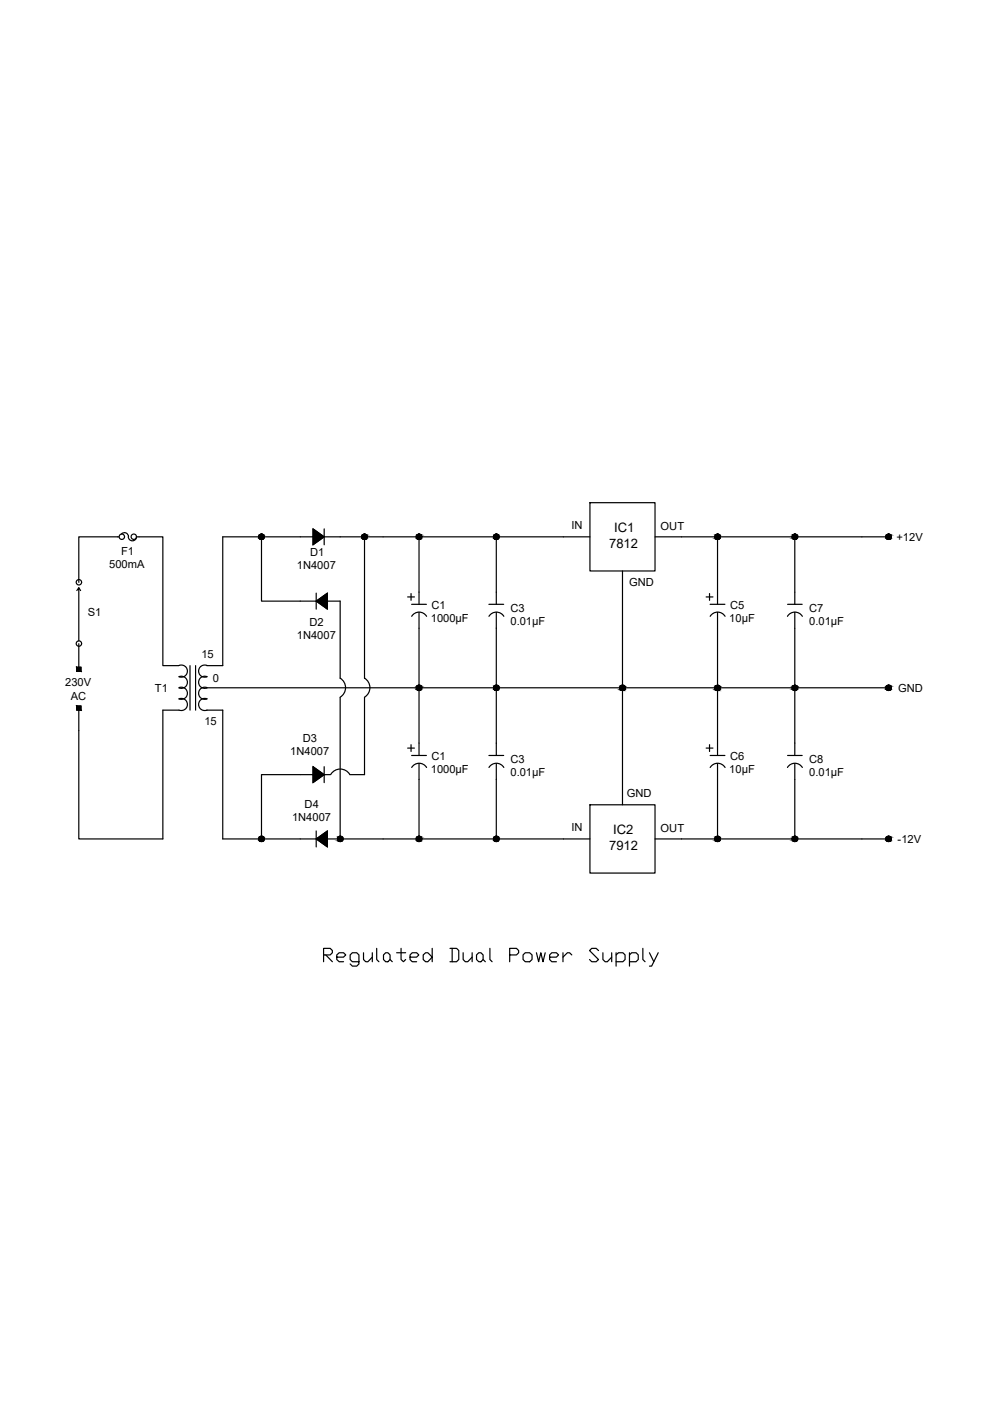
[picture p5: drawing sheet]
<svg xmlns="http://www.w3.org/2000/svg" width="210mm" height="297mm" viewBox="0 0 210 297" stroke-linecap="round" stroke-linejoin="round" font-family="sans-serif">
<!-- layer: 0 -->
<g fill="none" stroke="#000" stroke-width=".25">
<path d="M25.2 113.8h-8.5v9.7M25.7 113.2a.87 .87 0 0 1 1-.2 .87 .87 0 0 1 .5 .8M27.2 113.8a.87 .87 0 0 0 .9 .9 .87 .87 0 0 0 .8-.9M28.9 113.8h5.6v27.3h3.4M54.9 113.8h-7.7v27.3h-3.4M55.4 114.4v13.1h11.6l2.4-1.7v1.7M56 113.8h10.4v-1.7l2.3 1.7M66.4 113.8v1.7l2.3-1.7h8M68.7 112.1v3.4M77.3 114.4v29.4M77.8 113.8h10.5M88.8 114.4v13.7"/>
<path d="M89.4 113.8h15.3M105.2 114.4v13.7M105.8 113.8h19.3M125.1 106.6h13.8v14.5h-13.8zM138.9 113.8h12.7M152.1 114.4v13.7M152.7 113.8h15.3M168.5 114.4v13.7M169.1 113.8h19.3M16.3 125.2l.4-.6v11.3M16.7 136.5v5M16.7 124.6l.4 .6"/>
<path d="M67 127.5l2.4 1.6v-1.6h2.7v16.3M67 125.8v3.3M86.4 126.6h1.5M87.2 125.8v1.5M87.3 128.1h3.1M87.3 130.7a1.84 1.84 0 0 1 3.1 0M88.8 129.8v15.5M103.7 128.1h3.1M103.7 130.7a1.84 1.84 0 0 1 3.1 0M105.2 129.8v15.5M132 121.1v24.2M149.7 126.6h1.5"/>
<path d="M150.4 125.8v1.5M150.6 128.1h3.1M150.6 130.7a1.84 1.84 0 0 1 3.1 0M152.1 129.8v15.5M167 130.7a1.84 1.84 0 0 1 3.1 0M167 128.1h3.1M168.5 129.8v15.5M16.2 141.5h1v.9h-1zM16.2 149.7h1v.9h-1zM16.7 150.6v27.3h17.8v-27.3h3.4M37.9 145.8a1.29 1.29 0 0 1 1.8 1.2 1.29 1.29 0 0 1-1.8 1.2M37.9 148.2a1.29 1.29 0 0 1 1.8 1.2 1.29 1.29 0 0 1-1.8 1.2"/>
<path d="M37.9 141.1a1.29 1.29 0 0 1 1.8 1.2 1.29 1.29 0 0 1-1.8 1.2 1.29 1.29 0 0 1 1.8 1.2 1.29 1.29 0 0 1-1.8 1.2M40.3 141.1v9.5M41.5 141.1v9.5M43.8 150.6h3.4v27.3h7.7M43.8 145.8h87.6M43.9 145.8a1.29 1.29 0 0 0-1.8 1.2 1.29 1.29 0 0 0 1.8 1.2M43.9 148.2a1.29 1.29 0 0 0-1.8 1.2 1.29 1.29 0 0 0 1.8 1.2M43.9 141.1a1.29 1.29 0 0 0-1.8 1.2 1.29 1.29 0 0 0 1.8 1.2 1.29 1.29 0 0 0-1.8 1.2 1.29 1.29 0 0 0 1.8 1.2M72.1 143.8a2.35 2.35 0 0 1 0 4v29.5M77.3 143.8a2.35 2.35 0 0 1 0 4v16.4h-3.1M86.4 158.6h1.5M87.2 157.9v1.4"/>
<path d="M88.8 146.4v13.8M105.2 146.4v13.8M132 146.4v24.2M132.6 145.8h55.8M149.7 158.6h1.5M150.4 157.9v1.4M152.1 146.4v13.8M168.5 146.4v13.8M56 177.9h11l2.4-1.7v1.7M66.4 164.2v1.7l2.3-1.7h1.4M67 177.9l2.4 1.7v-1.7h2.7M67 176.2v3.4"/>
<path d="M68.7 164.2l-2.3-1.7v1.7h-11v13.1M68.7 162.5v3.4M70.1 164.2a2.35 2.35 0 0 1 4.1 0M72.7 177.9h15.6M87.3 160.2h3.1M87.3 162.7a1.84 1.84 0 0 1 3.1 0M88.8 161.9v15.4M89.4 177.9h15.3M103.7 160.2h3.1M103.7 162.7a1.84 1.84 0 0 1 3.1 0M105.2 161.9v15.4M105.8 177.9h19.3"/>
<path d="M125.1 170.6h13.8v14.5h-13.8zM138.9 177.9h12.7M150.6 160.2h3.1M150.6 162.7a1.84 1.84 0 0 1 3.1 0M152.1 161.9v15.4M152.7 177.9h15.3M167 162.7a1.84 1.84 0 0 1 3.1 0M167 160.2h3.1M168.5 161.9v15.4M169.1 177.9h19.3"/>
<circle cx="25.8" cy="113.8" r=".57"/>
<circle cx="28.4" cy="113.8" r=".57"/>
<circle cx="55.5" cy="113.8" r=".57"/>
<circle cx="77.3" cy="113.8" r=".57"/>
<circle cx="88.9" cy="113.8" r=".57"/>
<circle cx="105.2" cy="113.8" r=".57"/>
<circle cx="152.2" cy="113.8" r=".57"/>
<circle cx="168.5" cy="113.8" r=".57"/>
<circle cx="188.4" cy="113.8" r=".57"/>
<circle cx="16.7" cy="123.5" r=".57"/>
<circle cx="16.7" cy="136.4" r=".57"/>
<circle cx="88.9" cy="145.8" r=".57"/>
<circle cx="105.2" cy="145.8" r=".57"/>
<circle cx="132" cy="145.8" r=".57"/>
<circle cx="152.2" cy="145.8" r=".57"/>
<circle cx="168.5" cy="145.8" r=".57"/>
<circle cx="188.4" cy="145.8" r=".57"/>
<circle cx="55.5" cy="177.8" r=".57"/>
<circle cx="72.1" cy="177.8" r=".57"/>
<circle cx="88.9" cy="177.8" r=".57"/>
<circle cx="105.2" cy="177.8" r=".57"/>
<circle cx="152.2" cy="177.8" r=".57"/>
<circle cx="168.5" cy="177.8" r=".57"/>
<circle cx="188.4" cy="177.8" r=".57"/>
</g>
<g fill="#000" stroke="#000" stroke-width=".21">
<path d="M66.4 112.1l2.3 1.7-2.3 1.7zM67 127.5l2.4-1.7v3.3zM67 177.9l2.4-1.7v3.4z"/>
<path d="M55.4 113.3h.2zM55.3 113.3h.3z"/>
<path d="M55.3 113.3h.4zM55.2 113.3h.5z"/>
<path d="M55.3 114.4h.3zM55.3 114.4h.2z"/>
<path d="M55.2 113.3l.6 .1zM55.1 113.4h.7z"/>
<path d="M55.2 114.3h.5zM55.2 114.3l.4 .1z"/>
<path d="M55.1 113.4h.8zM55 113.4h.9z"/>
<path d="M55.1 114.3h.7zM55.1 114.3h.6z"/>
<path d="M55 113.4l.9 .1zM55 113.4l.9 .1z"/>
<path d="M55 114.2h.9zM55 114.2l.8 .1z"/>
<path d="M55 113.5l1 .1zM54.9 113.6h1.1z"/>
<path d="M55 114.1h.9zM55 114.1l.9 .1z"/>
<path d="M54.9 113.6l1.1 .1v-.1zM54.9 113.6l1.1 .1h-1.1z"/>
<path d="M54.9 114h1.1zM54.9 114l1 .1z"/>
<path d="M54.9 113.7l1.1 .1zM54.9 113.7l1.1 .1z"/>
<path d="M54.9 113.8l1.1 .1v-.1zM54.9 113.8l1.1 .1h-1.1z"/>
<path d="M54.9 113.9h1.1zM54.9 113.9l1.1 .1z"/>
<path d="M77.2 113.3h.2zM77.1 113.3h.3z"/>
<path d="M77.1 113.3h.4zM77 113.3h.5z"/>
<path d="M77.1 114.4h.3zM77.1 114.4h.2z"/>
<path d="M77 113.3l.6 .1zM76.9 113.4h.7z"/>
<path d="M77 114.3h.5zM77 114.3l.4 .1z"/>
<path d="M76.9 113.4h.8zM76.9 113.4h.8h-.8z"/>
<path d="M76.9 114.3h.7zM76.9 114.3h.6z"/>
<path d="M76.9 113.4l.9 .1zM76.9 113.4l.9 .1h-1z"/>
<path d="M76.9 114.2h.8zM76.9 114.2l.7 .1z"/>
<path d="M76.8 113.5l1 .1zM76.8 113.5l1 .1z"/>
<path d="M76.8 114.1h1zM76.8 114.1l.9 .1z"/>
<path d="M76.7 113.6l1.1 .1v-.1zM76.7 113.6l1.1 .1h-1.1z"/>
<path d="M76.7 114h1.1zM76.7 114l1.1 .1z"/>
<path d="M76.7 113.7l1.1 .1zM76.7 113.7l1.1 .1z"/>
<path d="M76.7 113.8l1.1 .1v-.1zM76.7 113.8l1.1 .1h-1.1z"/>
<path d="M76.7 113.9h1.1zM76.7 113.9l1.1 .1z"/>
<path d="M88.8 113.3h.2zM88.7 113.3h.3z"/>
<path d="M88.7 113.3h.4zM88.6 113.3h.5z"/>
<path d="M88.7 114.4h.3zM88.7 114.4h.2z"/>
<path d="M88.6 113.3l.6 .1zM88.5 113.4h.7z"/>
<path d="M88.6 114.3h.5zM88.6 114.3l.4 .1z"/>
<path d="M88.5 113.4h.8zM88.4 113.4h.9z"/>
<path d="M88.5 114.3h.7zM88.5 114.3h.6z"/>
<path d="M88.4 113.4l.9 .1zM88.4 113.4l.9 .1h-1z"/>
<path d="M88.4 114.2h.9zM88.4 114.2l.8 .1z"/>
<path d="M88.3 113.5l1.1 .1zM88.3 113.5l1.1 .1z"/>
<path d="M88.3 114.1h1zM88.3 114.1l1 .1z"/>
<path d="M88.3 113.6l1.1 .1v-.1zM88.3 113.6l1.1 .1h-1.1z"/>
<path d="M88.3 114h1.1zM88.3 114l1 .1z"/>
<path d="M88.3 113.7l1.1 .1zM88.3 113.7l1.1 .1z"/>
<path d="M88.3 113.8l1.1 .1v-.1zM88.3 113.8l1.1 .1h-1.1z"/>
<path d="M88.3 113.9h1.1zM88.3 113.9l1.1 .1z"/>
<path d="M105.2 113.3h.2zM105.1 113.3h.3z"/>
<path d="M105.1 113.3h.4zM105 113.3h.5z"/>
<path d="M105.1 114.4h.3zM105.1 114.4h.2z"/>
<path d="M105 113.3l.6 .1zM104.9 113.4h.7z"/>
<path d="M105 114.3h.5zM105 114.3l.4 .1z"/>
<path d="M104.9 113.4h.7zM104.9 113.4h.7h-.8z"/>
<path d="M104.9 114.3h.7zM104.9 114.3h.6z"/>
<path d="M104.8 113.4l.9 .1zM104.8 113.4l.9 .1z"/>
<path d="M104.8 114.2h.8zM104.8 114.2l.8 .1z"/>
<path d="M104.8 113.5l.9 .1zM104.8 113.5l.9 .1h-1z"/>
<path d="M104.8 114.1h.9zM104.8 114.1l.8 .1z"/>
<path d="M104.7 113.6l1.1 .1-.1-.1zM104.7 113.6l1.1 .1h-1.1z"/>
<path d="M104.7 114h1zM104.7 114l1 .1z"/>
<path d="M104.7 113.7l1.1 .1zM104.7 113.7l1.1 .1z"/>
<path d="M104.7 113.8l1.1 .1v-.1zM104.7 113.8l1.1 .1h-1.1z"/>
<path d="M104.7 113.9h1.1zM104.7 113.9l1 .1z"/>
<path d="M152.1 113.3h.2zM152 113.3h.3z"/>
<path d="M152 113.3h.4zM151.9 113.3h.5z"/>
<path d="M152 114.4h.3zM152 114.4h.2z"/>
<path d="M151.9 113.3l.6 .1zM151.8 113.4h.7z"/>
<path d="M151.9 114.3h.5zM151.9 114.3l.4 .1z"/>
<path d="M151.8 113.4h.8zM151.8 113.4h.8h-.9z"/>
<path d="M151.8 114.3h.7zM151.8 114.3h.6z"/>
<path d="M151.7 113.4l.9 .1zM151.7 113.4l.9 .1z"/>
<path d="M151.7 114.2h.9zM151.7 114.2l.8 .1z"/>
<path d="M151.7 113.5l1 .1zM151.7 113.5l1 .1z"/>
<path d="M151.7 114.1h.9zM151.7 114.1l.9 .1z"/>
<path d="M151.6 113.6l1.1 .1v-.1zM151.6 113.6l1.1 .1h-1.1z"/>
<path d="M151.6 113.7l1.1 .1zM151.6 113.7l1.1 .1z"/>
<path d="M151.6 113.9l1.1 .1zM151.6 113.9l1.1 .1z"/>
<path d="M151.6 114h1.1zM151.6 114l1 .1z"/>
<path d="M151.6 113.8l1.1 .1v-.1zM151.6 113.8l1.1 .1h-1.1z"/>
<path d="M168.5 113.3h.2zM168.4 113.3h.3z"/>
<path d="M168.4 113.3h.4zM168.3 113.3h.5z"/>
<path d="M168.4 114.4h.3zM168.4 114.4h.2z"/>
<path d="M168.3 113.3l.6 .1zM168.2 113.4h.7z"/>
<path d="M168.3 114.3h.5zM168.3 114.3l.4 .1z"/>
<path d="M168.2 113.4h.7zM168.2 113.4h.7z"/>
<path d="M168.2 114.3h.7zM168.2 114.3h.6z"/>
<path d="M168.1 113.4l.9 .1zM168.1 113.4l.9 .1h-1z"/>
<path d="M168.1 114.2h.8zM168.1 114.2l.8 .1z"/>
<path d="M168 113.5l1.1 .1zM168 113.5l1.1 .1z"/>
<path d="M168 114.1h1zM168 114.1l.9 .1z"/>
<path d="M168 113.6l1.1 .1v-.1zM168 113.6l1.1 .1h-1.1z"/>
<path d="M168 114h1.1zM168 114l1 .1z"/>
<path d="M168 113.7l1.1 .1zM168 113.7l1.1 .1z"/>
<path d="M168 113.8l1.1 .1v-.1zM168 113.8l1.1 .1h-1.1z"/>
<path d="M168 113.9h1.1zM168 113.9l1.1 .1z"/>
<path d="M188.3 113.3h.2zM188.2 113.3h.3z"/>
<path d="M188.2 113.3h.5zM188.2 113.3h.5z"/>
<path d="M188.2 114.4h.3zM188.2 114.4h.3z"/>
<path d="M188.2 113.3l.6 .1zM188.1 113.4h.7z"/>
<path d="M188.2 114.3h.5zM188.2 114.3l.3 .1z"/>
<path d="M188.1 113.4h.7zM188.1 113.4h.7h-.8z"/>
<path d="M188.1 114.3h.7zM188.1 114.3h.6z"/>
<path d="M188 113.4l.9 .1zM188 113.4l.9 .1h-1z"/>
<path d="M188 114.2h.8zM188 114.2l.8 .1z"/>
<path d="M187.9 113.5l1 .1zM187.9 113.5l1 .1z"/>
<path d="M187.9 114.1h1zM187.9 114.1l.9 .1z"/>
<path d="M187.9 113.6l1.1 .1-.1-.1zM187.9 113.6l1.1 .1h-1.1z"/>
<path d="M187.9 114h1zM187.9 114l1 .1z"/>
<path d="M187.9 113.7l1.1 .1zM187.9 113.7l1.1 .1z"/>
<path d="M187.8 113.8l1.2 .1v-.1zM187.8 113.8l1.2 .1h-1.1z"/>
<path d="M187.9 113.9h1.1zM187.9 113.9l1 .1z"/>
<path d="M16.2 141.5l1 .9v-.9zM16.2 141.5l1 .9h-1z"/>
<path d="M16.2 149.7l1 .9v-.9zM16.2 149.7l1 .9h-1z"/>
<path d="M88.8 145.3h.2zM88.7 145.3h.3z"/>
<path d="M88.7 145.3l.4 .1zM88.6 145.4h.5z"/>
<path d="M88.7 146.4h.3zM88.7 146.4h.2z"/>
<path d="M88.6 145.4h.6zM88.5 145.4h.7z"/>
<path d="M88.6 146.3h.5zM88.6 146.3l.4 .1z"/>
<path d="M88.5 145.4l.8 .1zM88.4 145.5h.9z"/>
<path d="M88.5 146.3h.7zM88.5 146.3h.6z"/>
<path d="M88.4 145.5h.9zM88.3 145.5h1z"/>
<path d="M88.4 146.2h.9zM88.4 146.2l.8 .1z"/>
<path d="M88.3 145.5l1.1 .2-.1-.2zM88.3 145.5l1.1 .2h-1.1z"/>
<path d="M88.3 146.2h1zM88.3 146.2h1z"/>
<path d="M88.3 145.7h1.1zM88.3 145.7h1.1z"/>
<path d="M88.3 146l1 .2 .1-.2zM88.3 146l1 .2h-1z"/>
<path d="M88.3 145.7l1.1 .1zM88.3 145.7l1.1 .1z"/>
<path d="M88.3 145.8l1.1 .2v-.2zM88.3 145.8l1.1 .2h-1.1z"/>
<path d="M88.3 146h1.1zM88.3 146h1.1z"/>
<path d="M105.2 145.3h.2zM105.1 145.3h.3z"/>
<path d="M105.1 145.3l.4 .1zM105 145.4h.5z"/>
<path d="M105.1 146.4h.3zM105.1 146.4h.2z"/>
<path d="M105 145.4h.6zM104.9 145.4h.7z"/>
<path d="M105 146.3h.5zM105 146.3l.4 .1z"/>
<path d="M104.9 145.4l.7 .1zM104.9 145.4l.7 .1h-.8z"/>
<path d="M104.9 146.3h.7zM104.9 146.3h.6z"/>
<path d="M104.8 145.5h.9zM104.8 145.5h.9z"/>
<path d="M104.8 146.2h.8zM104.8 146.2l.8 .1z"/>
<path d="M104.8 145.5l.9 .2v-.2zM104.8 145.5l.9 .2h-1z"/>
<path d="M104.8 146.2h.9zM104.8 146.2h.8z"/>
<path d="M104.7 145.7h1.1zM104.7 145.7h1.1z"/>
<path d="M104.7 146l1 .2v-.2zM104.7 146l1 .2h-.9z"/>
<path d="M104.7 145.7l1.1 .1zM104.7 145.7l1.1 .1z"/>
<path d="M104.7 145.8l1.1 .2v-.2zM104.7 145.8l1.1 .2h-1.1z"/>
<path d="M104.7 146h1.1zM104.7 146h1z"/>
<path d="M131.9 145.3h.3zM131.9 145.3h.3z"/>
<path d="M131.9 145.3l.3 .1zM131.7 145.4h.5z"/>
<path d="M131.9 146.4h.3zM131.9 146.4h.1z"/>
<path d="M131.7 145.4h.6zM131.6 145.4h.7z"/>
<path d="M131.7 146.3h.5zM131.7 146.3l.5 .1z"/>
<path d="M131.6 145.4l.8 .1zM131.6 145.5h.8z"/>
<path d="M131.6 146.3h.7zM131.6 146.3h.6z"/>
<path d="M131.6 145.5h.9zM131.6 145.5h.9z"/>
<path d="M131.6 146.2h.8zM131.6 146.2l.7 .1z"/>
<path d="M131.5 145.5l1 .2v-.2zM131.5 145.5l1 .2h-1z"/>
<path d="M131.5 146.2h1zM131.5 146.2h.9z"/>
<path d="M131.5 145.7h1zM131.5 145.7h1z"/>
<path d="M131.4 145.7l1.2 .1zM131.4 145.7l1.2 .1z"/>
<path d="M131.4 146h1.1zM131.4 146h1.1z"/>
<path d="M131.5 146l1 .2v-.2zM131.5 146l1 .2h-1z"/>
<path d="M131.4 145.8l1.1 .2 .1-.2zM131.4 145.8l1.1 .2h-1.1z"/>
<path d="M152.1 145.3h.2zM152 145.3h.3z"/>
<path d="M152 145.3l.4 .1zM151.9 145.4h.5z"/>
<path d="M152 146.4h.3zM152 146.4h.2z"/>
<path d="M151.9 145.4h.6zM151.8 145.4h.7z"/>
<path d="M151.9 146.3h.5zM151.9 146.3l.4 .1z"/>
<path d="M151.8 145.4l.8 .1zM151.7 145.5h.9z"/>
<path d="M151.8 146.3h.7zM151.8 146.3h.6z"/>
<path d="M151.7 145.5h.9zM151.7 145.5h.9z"/>
<path d="M151.7 146.2h.9zM151.7 146.2l.8 .1z"/>
<path d="M151.7 145.5l1 .2-.1-.2zM151.7 145.5l1 .2h-1.1z"/>
<path d="M151.7 146.2h.9zM151.7 146.2h.9z"/>
<path d="M151.6 145.7h1.1zM151.6 145.7h1.1z"/>
<path d="M151.6 145.7l1.1 .2v-.2zM151.6 145.7l1.1 .2h-1.1z"/>
<path d="M151.6 146h1.1zM151.6 146h1.1z"/>
<path d="M151.6 146l1 .2 .1-.2zM151.6 146l1 .2h-.9z"/>
<path d="M151.6 145.9h1.1zM151.6 145.9l1.1 .1z"/>
<path d="M168.5 145.3h.2zM168.4 145.3h.3z"/>
<path d="M168.4 145.3l.4 .1zM168.3 145.4h.5z"/>
<path d="M168.4 146.4h.3zM168.4 146.4h.2z"/>
<path d="M168.3 145.4h.6zM168.2 145.4h.7z"/>
<path d="M168.3 146.3h.5zM168.3 146.3l.4 .1z"/>
<path d="M168.2 145.4l.7 .1zM168.2 145.4l.7 .1z"/>
<path d="M168.2 146.3h.7zM168.2 146.3h.6z"/>
<path d="M168.1 145.5h.9zM168 145.5h1z"/>
<path d="M168.1 146.2h.8zM168.1 146.2l.8 .1z"/>
<path d="M168 145.5l1.1 .2-.1-.2zM168 145.5l1.1 .2h-1.1z"/>
<path d="M168 146.2h1zM168 146.2h.9z"/>
<path d="M168 145.7h1.1zM168 145.7h1.1z"/>
<path d="M168 146l1 .2 .1-.2zM168 146l1 .2h-1z"/>
<path d="M168 145.7l1.1 .2v-.2zM168 145.7l1.1 .2h-1.1z"/>
<path d="M168 145.9l1.1 .1zM168 145.9l1.1 .1z"/>
<path d="M168 146h1.1zM168 146h1.1z"/>
<path d="M188.3 145.3h.2zM188.2 145.3h.3z"/>
<path d="M188.2 145.3l.5 .1zM188.2 145.4h.5z"/>
<path d="M188.2 146.4h.3zM188.2 146.4h.3z"/>
<path d="M188.2 145.4h.6zM188.1 145.4h.7z"/>
<path d="M188.2 146.3h.5zM188.2 146.3l.3 .1z"/>
<path d="M188.1 145.4l.7 .1zM188.1 145.4l.7 .1h-.8z"/>
<path d="M188.1 146.3h.7zM188.1 146.3h.6z"/>
<path d="M188 145.5h.9zM187.9 145.5h1z"/>
<path d="M188 146.2h.8zM188 146.2l.8 .1z"/>
<path d="M187.9 145.5l1 .2v-.2zM187.9 145.5l1 .2h-1z"/>
<path d="M187.9 146.2h1zM187.9 146.2h.9z"/>
<path d="M187.9 145.7h1.1zM187.9 145.7h1.1z"/>
<path d="M187.9 146l1 .2v-.2zM187.9 146l1 .2h-1z"/>
<path d="M187.9 145.7l1.1 .1zM187.9 145.7l1.1 .1z"/>
<path d="M187.8 145.8l1.2 .2v-.2zM187.8 145.8l1.2 .2h-1.1z"/>
<path d="M187.9 146h1.1zM187.9 146h1z"/>
<path d="M55.4 177.3h.2zM55.3 177.3h.3z"/>
<path d="M55.3 177.3l.4 .1zM55.2 177.4h.5z"/>
<path d="M55.3 178.4h.3zM55.3 178.4h.2z"/>
<path d="M55.2 177.4h.6zM55.1 177.4h.7z"/>
<path d="M55.2 178.4h.5zM55.2 178.4h.4z"/>
<path d="M55.1 177.4l.8 .1zM55.1 177.4l.8 .1h-.9z"/>
<path d="M55.1 178.3h.7zM55.1 178.3l.6 .1z"/>
<path d="M55 177.5l.9 .1zM55 177.5l.9 .1z"/>
<path d="M55 178.3h.9zM55 178.3h.8z"/>
<path d="M55 177.6l1 .1zM55 177.6l1 .1h-1.1z"/>
<path d="M55 178.2h.9zM55 178.2l.9 .1z"/>
<path d="M54.9 177.7h1.1zM54.9 177.7h1.1z"/>
<path d="M54.9 178.1h1.1zM54.9 178.1l1 .1z"/>
<path d="M54.9 177.7l1.1 .2v-.2zM54.9 177.7l1.1 .2h-1.1z"/>
<path d="M54.9 177.9l1.1 .1zM54.9 177.9l1.1 .1z"/>
<path d="M54.9 178l1.1 .1v-.1zM54.9 178l1.1 .1h-1.1z"/>
<path d="M66.4 162.5l2.3 1.7h-2.3zM66.4 164.2v1.7l2.3-1.7z"/>
<path d="M72.1 177.3h.2zM72 177.3h.3z"/>
<path d="M72 177.3l.4 .1zM71.9 177.4h.5z"/>
<path d="M72 178.4h.3zM72 178.4h.2z"/>
<path d="M71.9 177.4h.6zM71.8 177.4h.7z"/>
<path d="M71.9 178.4h.5zM71.9 178.4h.4z"/>
<path d="M71.8 177.4l.7 .1zM71.8 177.4l.7 .1h-.8z"/>
<path d="M71.8 178.3h.7zM71.8 178.3l.6 .1z"/>
<path d="M71.7 177.5l.9 .1zM71.7 177.5l.9 .1z"/>
<path d="M71.7 178.3h.8zM71.7 178.3h.8z"/>
<path d="M71.7 177.6l1 .1zM71.7 177.6l1 .1z"/>
<path d="M71.7 178.2h.9zM71.7 178.2l.8 .1z"/>
<path d="M71.6 177.7h1.1zM71.6 177.7h1.1z"/>
<path d="M71.6 177.7l1.1 .2v-.2zM71.6 177.7l1.1 .2h-1.1z"/>
<path d="M71.6 177.9l1.1 .1zM71.6 177.9l1.1 .1z"/>
<path d="M71.6 178l1.1 .1v-.1zM71.6 178l1.1 .1h-1.1z"/>
<path d="M71.6 178.1h1.1zM71.6 178.1l1 .1z"/>
<path d="M88.8 177.3h.2zM88.7 177.3h.3z"/>
<path d="M88.7 177.3l.4 .1zM88.6 177.4h.5z"/>
<path d="M88.7 178.4h.3zM88.7 178.4h.2z"/>
<path d="M88.6 177.4h.6zM88.5 177.4h.7z"/>
<path d="M88.6 178.4h.5zM88.6 178.4h.4z"/>
<path d="M88.5 177.4l.8 .1zM88.5 177.4l.8 .1h-.9z"/>
<path d="M88.5 178.3h.7zM88.5 178.3l.6 .1z"/>
<path d="M88.4 177.5l.9 .1zM88.4 177.5l.9 .1h-1z"/>
<path d="M88.4 178.3h.9zM88.4 178.3h.8z"/>
<path d="M88.3 177.6l1.1 .1zM88.3 177.6l1.1 .1z"/>
<path d="M88.3 178.2h1zM88.3 178.2l1 .1z"/>
<path d="M88.3 177.7h1.1zM88.3 177.7h1.1z"/>
<path d="M88.3 178.1h1.1zM88.3 178.1l1 .1z"/>
<path d="M88.3 177.7l1.1 .2v-.2zM88.3 177.7l1.1 .2h-1.1z"/>
<path d="M88.3 177.9l1.1 .1zM88.3 177.9l1.1 .1z"/>
<path d="M88.3 178l1.1 .1v-.1zM88.3 178l1.1 .1h-1.1z"/>
<path d="M105.2 177.3h.2zM105.1 177.3h.3z"/>
<path d="M105.1 177.3l.4 .1zM105 177.4h.5z"/>
<path d="M105.1 178.4h.3zM105.1 178.4h.2z"/>
<path d="M105 177.4h.6zM104.9 177.4h.7z"/>
<path d="M105 178.4h.5zM105 178.4h.4z"/>
<path d="M104.9 177.4l.7 .1zM104.9 177.4l.7 .1h-.8z"/>
<path d="M104.9 178.3h.7zM104.9 178.3l.6 .1z"/>
<path d="M104.8 177.5l.9 .1zM104.8 177.5l.9 .1z"/>
<path d="M104.8 178.3h.8zM104.8 178.3h.8z"/>
<path d="M104.8 177.6l.9 .1zM104.8 177.6l.9 .1h-1z"/>
<path d="M104.8 178.2h.9zM104.8 178.2l.8 .1z"/>
<path d="M104.7 177.7h1.1zM104.7 177.7h1.1z"/>
<path d="M104.7 178.1h1zM104.7 178.1l1 .1z"/>
<path d="M104.7 177.7l1.1 .2v-.2zM104.7 177.7l1.1 .2h-1.1z"/>
<path d="M104.7 177.9l1.1 .1zM104.7 177.9l1.1 .1z"/>
<path d="M104.7 178l1 .1 .1-.1zM104.7 178l1 .1h-1z"/>
<path d="M152.1 177.3h.2zM152 177.3h.3z"/>
<path d="M152 177.3l.4 .1zM151.9 177.4h.5z"/>
<path d="M152 178.4h.3zM152 178.4h.2z"/>
<path d="M151.9 177.4h.6zM151.8 177.4h.7z"/>
<path d="M151.9 178.4h.5zM151.9 178.4h.4z"/>
<path d="M151.8 177.4l.8 .1zM151.8 177.4l.8 .1h-.9z"/>
<path d="M151.8 178.3h.7zM151.8 178.3l.6 .1z"/>
<path d="M151.7 177.5l.9 .1zM151.7 177.5l.9 .1z"/>
<path d="M151.7 178.3h.9zM151.7 178.3h.8z"/>
<path d="M151.7 177.6l1 .1zM151.7 177.6l1 .1z"/>
<path d="M151.7 178.2h.9zM151.7 178.2l.9 .1z"/>
<path d="M151.6 177.7h1.1zM151.6 177.7h1.1z"/>
<path d="M151.6 177.7l1.1 .2v-.2zM151.6 177.7l1.1 .2h-1.1z"/>
<path d="M151.6 178l1.1 .1v-.1zM151.6 178l1.1 .1h-1.1z"/>
<path d="M151.6 178.1h1.1zM151.6 178.1l1 .1z"/>
<path d="M151.6 177.9h1.1zM151.6 177.9l1.1 .1z"/>
<path d="M168.5 177.3h.2zM168.4 177.3h.3z"/>
<path d="M168.4 177.3l.4 .1zM168.3 177.4h.5z"/>
<path d="M168.4 178.4h.3zM168.4 178.4h.2z"/>
<path d="M168.3 177.4h.6zM168.2 177.4h.7z"/>
<path d="M168.3 178.4h.5zM168.3 178.4h.4z"/>
<path d="M168.2 177.4l.7 .1zM168.2 177.4l.7 .1z"/>
<path d="M168.2 178.3h.7zM168.2 178.3l.6 .1z"/>
<path d="M168.1 177.5l.9 .1zM168 177.6h1z"/>
<path d="M168.1 178.3h.8zM168.1 178.3h.8z"/>
<path d="M168 177.6l1.1 .1zM168 177.6l1.1 .1z"/>
<path d="M168 178.2h1zM168 178.2l.9 .1z"/>
<path d="M168 177.7h1.1zM168 177.7h1.1z"/>
<path d="M168 178.1h1.1zM168 178.1l1 .1z"/>
<path d="M168 177.7l1.1 .2v-.2zM168 177.7l1.1 .2h-1.1z"/>
<path d="M168 177.9l1.1 .1zM168 177.9l1.1 .1z"/>
<path d="M168 178l1.1 .1v-.1zM168 178l1.1 .1h-1.1z"/>
<path d="M188.3 177.3h.2zM188.2 177.3h.3z"/>
<path d="M188.2 177.3l.5 .1zM188.2 177.4h.5z"/>
<path d="M188.2 178.4h.3zM188.2 178.4h.3z"/>
<path d="M188.2 177.4h.6zM188.1 177.4h.7z"/>
<path d="M188.2 178.4h.5zM188.2 178.4h.3z"/>
<path d="M188.1 177.4l.7 .1zM188.1 177.4l.7 .1h-.8z"/>
<path d="M188.1 178.3h.7zM188.1 178.3l.6 .1z"/>
<path d="M188 177.5l.9 .1zM188 177.5l.9 .1h-1z"/>
<path d="M188 178.3h.8zM188 178.3h.8z"/>
<path d="M187.9 177.6l1 .1zM187.9 177.6l1 .1z"/>
<path d="M187.9 178.2h1zM187.9 178.2l.9 .1z"/>
<path d="M187.9 177.7h1.1zM187.9 177.7h1.1z"/>
<path d="M187.9 178.1h1zM187.9 178.1l1 .1z"/>
<path d="M187.9 177.7l1.1 .2v-.2zM187.9 177.7l1.1 .2h-1.2z"/>
<path d="M187.8 177.9l1.2 .1zM187.8 177.9l1.2 .1z"/>
<path d="M187.9 178l1 .1 .1-.1zM187.9 178l1 .1h-1z"/>
</g>
<text font-size="7.5" x="67.4" y="206">Regulated Dual Power Supply</text>
<g font-size="2.8">
<text x="130.2" y="112.9">IC1</text>
<text x="129.1" y="116.2">7812</text>
<text x="130" y="176.9">IC2</text>
<text x="129.1" y="180.2">7912</text>
</g>
<g font-size="2.4">
<text x="121.1" y="112.2">IN</text>
<text x="140.1" y="112.3">OUT</text>
<text x="25.7" y="117.7">F1</text>
<text x="65.8" y="117.9">D1</text>
<text x="190.1" y="114.7">+12V</text>
<text x="23.1" y="120.5">500mA</text>
<text x="62.9" y="120.7">1N4007</text>
<text x="133.4" y="124.1">GND</text>
<text x="18.6" y="130.6">S1</text>
<text x="91.3" y="132">1000μF</text>
<text x="91.5" y="129.1">C1</text>
<text x="108.2" y="129.7">C3</text>
<text x="154.6" y="132">10μF</text>
<text x="154.8" y="129.1">C5</text>
<text x="171.6" y="129.7">C7</text>
<text x="62.9" y="135.5">1N4007</text>
<text x="65.6" y="132.7">D2</text>
<text x="108.2" y="132.5">0.01μF</text>
<text x="171.6" y="132.5">0.01μF</text>
<text x="42.7" y="139.5">15</text>
<text x="13.8" y="145.4">230V</text>
<text x="15" y="148.3">AC</text>
<text x="32.8" y="146.8">T1</text>
<text x="45.1" y="144.5">0</text>
<text x="190.4" y="146.6">GND</text>
<text x="43.3" y="153.7">15</text>
<text x="61.5" y="160.2">1N4007</text>
<text x="64.2" y="157.4">D3</text>
<text x="91.5" y="161.2">C1</text>
<text x="108.2" y="161.7">C3</text>
<text x="154.8" y="161.2">C6</text>
<text x="171.6" y="161.7">C8</text>
<text x="91.3" y="164">1000μF</text>
<text x="108.2" y="164.5">0.01μF</text>
<text x="154.6" y="164">10μF</text>
<text x="171.6" y="164.5">0.01μF</text>
<text x="64.6" y="171.3">D4</text>
<text x="132.9" y="169">GND</text>
<text x="61.9" y="174.1">1N4007</text>
<text x="121.1" y="176.1">IN</text>
<text x="140.1" y="176.3">OUT</text>
<text x="190.3" y="178.7">-12V</text>
</g>
</svg>
